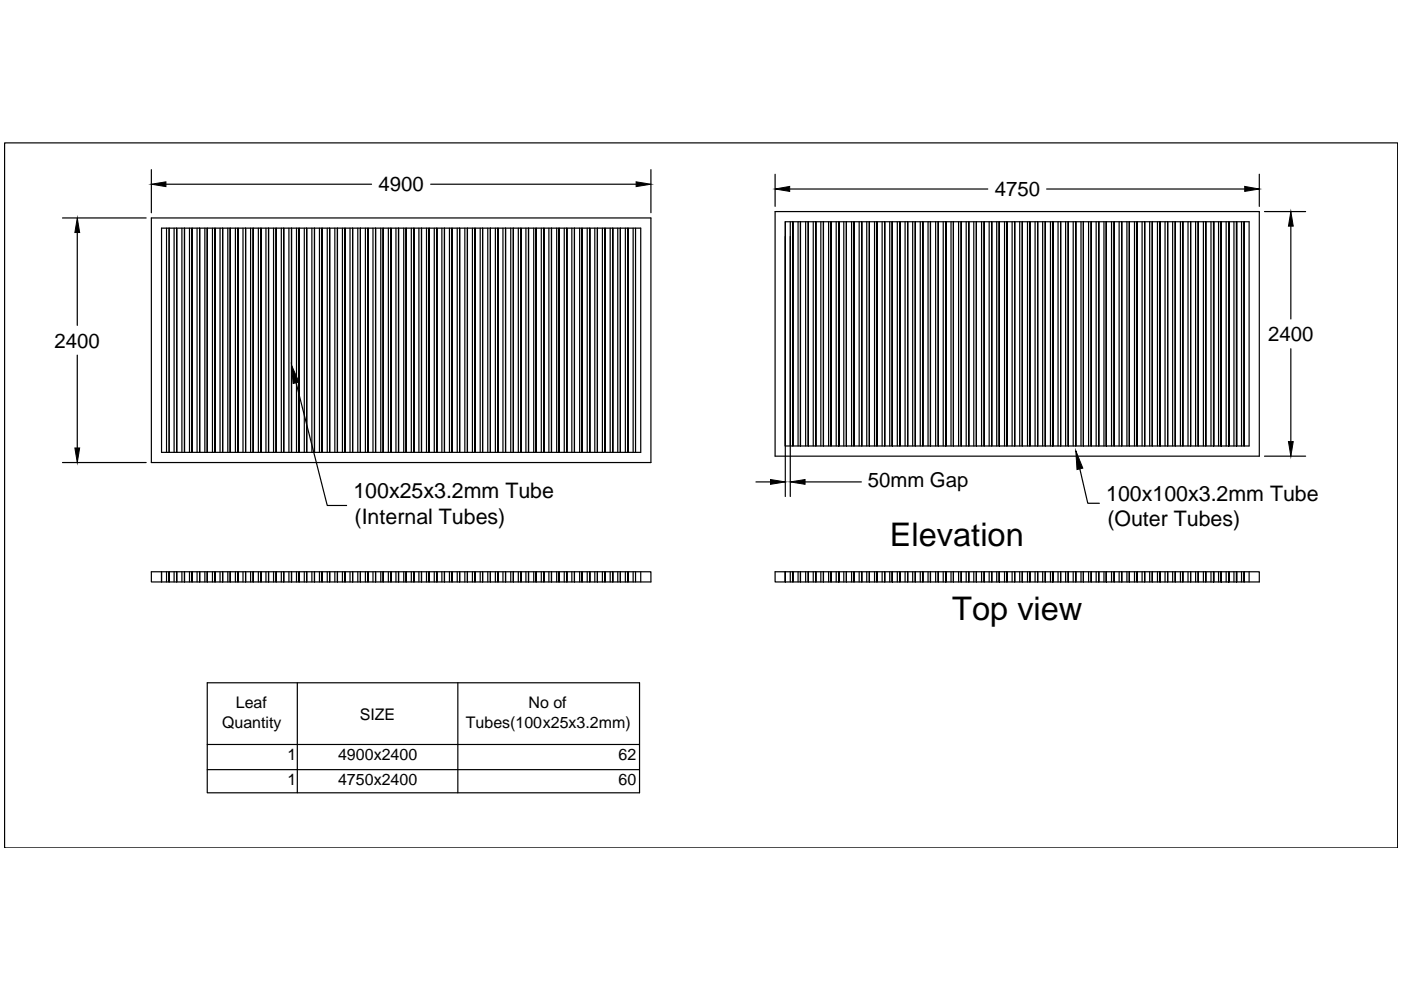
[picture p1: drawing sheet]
<svg xmlns="http://www.w3.org/2000/svg" width="297mm" height="210mm" viewBox="0 0 297 210" stroke-linecap="round" stroke-linejoin="round" font-family="sans-serif">
<!-- layer: 0 -->
<g fill="none" stroke="#000" stroke-width=".25">
<path d="M1 30.3h295.3v149.5h-295.3zM32.1 36v9.1M35.2 39.1h43.6M91.3 39.1h43.6M138 36v9.1M164.3 36.9v6.9M267 36.9v6.9M13.3 46.2h17.7M16.4 49.3v19.7M32.1 46.2h105.9v51.9h-105.9zM34.2 48.4h101.6v47.5h-101.6zM35.3 48.4v47.5"/>
<path d="M35.9 48.4v47.5M36.9 48.4v47.5M37.5 48.4v47.5v-47.5M38.6 48.4v47.5M39.1 48.4v47.5v-47.5M40.2 48.4v47.5M40.7 48.4v47.5v-47.5M41.8 48.4v47.5M42.3 48.4v47.5v-47.5M43.4 48.4v47.5M43.9 48.4v47.5v-47.5M45 48.4v47.5"/>
<path d="M45.6 48.4v47.5v-47.5M46.7 48.4v47.5M47.2 48.4v47.5v-47.5M48.3 48.4v47.5M48.8 48.4v47.5v-47.5M49.9 48.4v47.5M50.5 48.4v47.5v-47.5M51.5 48.4v47.5M52.1 48.4v47.5v-47.5M53.1 48.4v47.5M53.7 48.4v47.5v-47.5M54.8 48.4v47.5"/>
<path d="M55.3 48.4v47.5v-47.5M56.4 48.4v47.5M56.9 48.4v47.5v-47.5M58 48.4v47.5M58.5 48.4v47.5v-47.5M59.6 48.4v47.5M60.2 48.4v47.5v-47.5M61.3 48.4v47.5M61.8 48.4v47.5v-47.5M62.9 48.4v47.5M63.4 48.4v47.5v-47.5M64.5 48.4v47.5"/>
<path d="M65 48.4v47.5v-47.5M66.1 48.4v47.5M66.7 48.4v47.5v-47.5M67.7 48.4v47.5M68.3 48.4v47.5v-47.5M69.4 48.4v47.5M69.9 48.4v47.5v-47.5M71 48.4v47.5M71.5 48.4v47.5v-47.5M72.6 48.4v47.5M73.2 48.4v47.5v-47.5M74.2 48.4v47.5"/>
<path d="M74.8 48.4v47.5v-47.5M75.9 48.4v47.5M76.4 48.4v47.5v-47.5M77.5 48.4v47.5M78 48.4v47.5v-47.5M79.1 48.4v47.5M79.6 48.4v47.5v-47.5M80.7 48.4v47.5M81.2 48.4v47.5v-47.5M82.3 48.4v47.5M82.9 48.4v47.5v-47.5M83.9 48.4v47.5"/>
<path d="M84.5 48.4v47.5v-47.5M85.6 48.4v47.5M86.1 48.4v47.5v-47.5M87.2 48.4v47.5M87.8 48.4v47.5v-47.5M88.8 48.4v47.5M89.4 48.4v47.5v-47.5M90.4 48.4v47.5M91 48.4v47.5v-47.5M92.1 48.4v47.5M92.6 48.4v47.5v-47.5M93.7 48.4v47.5"/>
<path d="M94.2 48.4v47.5v-47.5M95.3 48.4v47.5M95.8 48.4v47.5v-47.5M96.9 48.4v47.5M97.5 48.4v47.5v-47.5M98.6 48.4v47.5M99.1 48.4v47.5v-47.5M100.2 48.4v47.5M100.7 48.4v47.5v-47.5M101.8 48.4v47.5M102.3 48.4v47.5v-47.5M103.4 48.4v47.5"/>
<path d="M104 48.4v47.5v-47.5M105 48.4v47.5M105.6 48.4v47.5v-47.5M106.6 48.4v47.5M107.2 48.4v47.5v-47.5M108.3 48.4v47.5M108.8 48.4v47.5v-47.5M109.9 48.4v47.5M110.4 48.4v47.5v-47.5M111.5 48.4v47.5M112.1 48.4v47.5v-47.5M113.2 48.4v47.5"/>
<path d="M113.7 48.4v47.5v-47.5M114.8 48.4v47.5M115.3 48.4v47.5v-47.5M116.4 48.4v47.5M116.9 48.4v47.5v-47.5M118 48.4v47.5M118.5 48.4v47.5v-47.5M119.6 48.4v47.5M120.2 48.4v47.5v-47.5M121.2 48.4v47.5M121.8 48.4v47.5v-47.5M122.9 48.4v47.5"/>
<path d="M123.4 48.4v47.5v-47.5M124.5 48.4v47.5M125.1 48.4v47.5v-47.5M126.1 48.4v47.5M126.7 48.4v47.5v-47.5M127.7 48.4v47.5M128.3 48.4v47.5v-47.5M129.4 48.4v47.5M129.9 48.4v47.5v-47.5M131 48.4v47.5M131.5 48.4v47.5v-47.5M132.6 48.4v47.5"/>
<path d="M133.1 48.4v47.5v-47.5M134.2 48.4v47.5M134.7 48.4v47.5M164.3 44.9h102.7v51.8h-102.7zM167.4 40.1h42M167.6 47v58.3M168.1 47v47.6v-47.6M169.2 47v47.6M169.7 47v47.6v-47.6M170.8 47v47.6M171.4 47v47.6v-47.6M172.4 47v47.6"/>
<path d="M173 47v47.6v-47.6M174 47v47.6M174.6 47v47.6v-47.6M175.7 47v47.6M176.2 47v47.6v-47.6M177.3 47v47.6M177.8 47v47.6M178.9 47v47.6M179.5 47v47.6v-47.6M180.6 47v47.6M181.1 47v47.6v-47.6M182.2 47v47.6"/>
<path d="M182.7 47v47.6v-47.6M183.8 47v47.6M184.3 47v47.6v-47.6M185.4 47v47.6M185.9 47v47.6v-47.6M187 47v47.6M187.6 47v47.6v-47.6M188.6 47v47.6M189.2 47v47.6M190.2 47v47.6M190.8 47v47.6v-47.6M191.9 47v47.6"/>
<path d="M192.4 47v47.6v-47.6M193.5 47v47.6M194.1 47v47.6v-47.6M195.1 47v47.6M195.7 47v47.6v-47.6M196.8 47v47.6M197.3 47v47.6v-47.6M198.4 47v47.6M198.9 47v47.6v-47.6M200 47v47.6M200.5 47v47.6M201.6 47v47.6"/>
<path d="M202.1 47v47.6v-47.6M203.2 47v47.6M203.8 47v47.6v-47.6M204.9 47v47.6M205.4 47v47.6v-47.6M206.5 47v47.6M207 47v47.6v-47.6M208.1 47v47.6M208.7 47v47.6v-47.6M209.7 47v47.6M210.3 47v47.6v-47.6M211.3 47v47.6"/>
<path d="M211.9 47v47.6M213 47v47.6M213.5 47v47.6v-47.6M214.6 47v47.6M215.1 47v47.6v-47.6M216.2 47v47.6M216.7 47v47.6v-47.6M217.8 47v47.6M218.4 47v47.6v-47.6M219.5 47v47.6M220 47v47.6v-47.6M221.1 47v47.6"/>
<path d="M221.6 47v47.6v-47.6M221.9 40.1h42M222.7 47v47.6M223.2 47v47.6M224.3 47v47.6M224.9 47v47.6v-47.6M225.9 47v47.6M226.5 47v47.6v-47.6M227.5 47v47.6M228.1 47v47.6v-47.6M229.2 47v47.6M229.7 47v47.6v-47.6"/>
<path d="M230.8 47v47.6M231.4 47v47.6v-47.6M232.4 47v47.6M233 47v47.6v-47.6M234.1 47v47.6M234.6 47v47.6M235.7 47v47.6M236.2 47v47.6v-47.6M237.3 47v47.6M237.8 47v47.6v-47.6M238.9 47v47.6M239.4 47v47.6v-47.6"/>
<path d="M240.5 47v47.6M241.1 47v47.6v-47.6M242.1 47v47.6M242.7 47v47.6v-47.6M243.8 47v47.6M244.3 47v47.6v-47.6M245.4 47v47.6M246 47v47.6M247 47v47.6M247.6 47v47.6v-47.6M248.6 47v47.6M249.2 47v47.6v-47.6"/>
<path d="M250.3 47v47.6M250.8 47v47.6v-47.6M251.9 47v47.6M252.4 47v47.6v-47.6M253.5 47v47.6M254 47v47.6v-47.6M255.1 47v47.6M255.7 47v47.6v-47.6M256.8 47v47.6M257.3 47v47.6zM258.4 47v47.6M258.9 47v47.6z"/>
<path d="M260 47v47.6M260.5 47v47.6zM261.6 47v47.6M262.2 47v47.6zM263.2 47v47.6M263.8 47v47.6v-47.6M268.1 44.9h8.7M273.7 47.9v19.7M16.4 75.3v19.7M273.7 73.9v19.7M13.3 98.1h17.7M62.8 81.2l6.6 26h4.1"/>
<path d="M166.5 94.6h98.3v-47.6h-98.3v58.3M228.9 99.4l1.7 7.3h2.5M268.1 96.7h8.7M160.3 102.2h3.1M170.7 102.2h11.9M32.1 121.2h105.9v2.2h-105.9zM34.2 121.2v2.2M35.3 121.2v2.2M35.9 121.2v2.2v-2.2M36.9 121.2v2.2M37.5 121.2v2.2v-2.2M38.6 121.2v2.2"/>
<path d="M39.1 121.2v2.2v-2.2M40.2 121.2v2.2M40.7 121.2v2.2v-2.2M41.8 121.2v2.2M42.3 121.2v2.2v-2.2M43.4 121.2v2.2M43.9 121.2v2.2v-2.2M45 121.2v2.2M45.6 121.2v2.2v-2.2M46.7 121.2v2.2M47.2 121.2v2.2v-2.2M48.3 121.2v2.2"/>
<path d="M48.8 121.2v2.2v-2.2M49.9 121.2v2.2M50.5 121.2v2.2v-2.2M51.5 121.2v2.2M52.1 121.2v2.2v-2.2M53.1 121.2v2.2M53.7 121.2v2.2v-2.2M54.8 121.2v2.2M55.3 121.2v2.2v-2.2M56.4 121.2v2.2M56.9 121.2v2.2v-2.2M58 121.2v2.2"/>
<path d="M58.5 121.2v2.2v-2.2M59.6 121.2v2.2M60.2 121.2v2.2v-2.2M61.3 121.2v2.2M61.8 121.2v2.2v-2.2M62.9 121.2v2.2M63.4 121.2v2.2v-2.2M64.5 121.2v2.2M65 121.2v2.2v-2.2M66.1 121.2v2.2M66.7 121.2v2.2v-2.2M67.7 121.2v2.2"/>
<path d="M68.3 121.2v2.2v-2.2M69.4 121.2v2.2M69.9 121.2v2.2v-2.2M71 121.2v2.2M71.5 121.2v2.2v-2.2M72.6 121.2v2.2M73.2 121.2v2.2v-2.2M74.2 121.2v2.2M74.8 121.2v2.2v-2.2M75.9 121.2v2.2M76.4 121.2v2.2v-2.2M77.5 121.2v2.2"/>
<path d="M78 121.2v2.2v-2.2M79.1 121.2v2.2M79.6 121.2v2.2v-2.2M80.7 121.2v2.2M81.2 121.2v2.2v-2.2M82.3 121.2v2.2M82.9 121.2v2.2v-2.2M83.9 121.2v2.2M84.5 121.2v2.2v-2.2M85.6 121.2v2.2M86.1 121.2v2.2v-2.2M87.2 121.2v2.2"/>
<path d="M87.8 121.2v2.2v-2.2M88.8 121.2v2.2M89.4 121.2v2.2v-2.2M90.4 121.2v2.2M91 121.2v2.2v-2.2M92.1 121.2v2.2M92.6 121.2v2.2v-2.2M93.7 121.2v2.2M94.2 121.2v2.2v-2.2M95.3 121.2v2.2M95.8 121.2v2.2v-2.2M96.9 121.2v2.2"/>
<path d="M97.5 121.2v2.2v-2.2M98.6 121.2v2.2M99.1 121.2v2.2v-2.2M100.2 121.2v2.2M100.7 121.2v2.2v-2.2M101.8 121.2v2.2M102.3 121.2v2.2v-2.2M103.4 121.2v2.2M104 121.2v2.2v-2.2M105 121.2v2.2M105.6 121.2v2.2v-2.2M106.6 121.2v2.2"/>
<path d="M107.2 121.2v2.2v-2.2M108.3 121.2v2.2M108.8 121.2v2.2v-2.2M109.9 121.2v2.2M110.4 121.2v2.2v-2.2M111.5 121.2v2.2M112.1 121.2v2.2v-2.2M113.2 121.2v2.2M113.7 121.2v2.2v-2.2M114.8 121.2v2.2M115.3 121.2v2.2v-2.2M116.4 121.2v2.2"/>
<path d="M116.9 121.2v2.2v-2.2M118 121.2v2.2M118.5 121.2v2.2v-2.2M119.6 121.2v2.2M120.2 121.2v2.2v-2.2M121.2 121.2v2.2M121.8 121.2v2.2v-2.2M122.9 121.2v2.2M123.4 121.2v2.2v-2.2M124.5 121.2v2.2M125.1 121.2v2.2v-2.2M126.1 121.2v2.2"/>
<path d="M126.7 121.2v2.2v-2.2M127.7 121.2v2.2M128.3 121.2v2.2v-2.2M129.4 121.2v2.2M129.9 121.2v2.2v-2.2M131 121.2v2.2M131.5 121.2v2.2v-2.2M132.6 121.2v2.2M133.1 121.2v2.2v-2.2M134.2 121.2v2.2M134.7 121.2v2.2M135.8 121.2v2.2"/>
<path d="M164.3 121.2h102.7v2.2h-102.7zM166.5 121.2v2.2v-2.2M166.5 121.2v2.2M167.6 121.2v2.2M168.1 121.2v2.2v-2.2M169.2 121.2v2.2M169.7 121.2v2.2v-2.2M170.8 121.2v2.2M171.4 121.2v2.2v-2.2M172.4 121.2v2.2M173 121.2v2.2v-2.2M174 121.2v2.2"/>
<path d="M174.6 121.2v2.2v-2.2M175.7 121.2v2.2M176.2 121.2v2.2v-2.2M177.3 121.2v2.2M177.8 121.2v2.2M178.9 121.2v2.2M179.5 121.2v2.2v-2.2M180.6 121.2v2.2M181.1 121.2v2.2v-2.2M182.2 121.2v2.2M182.7 121.2v2.2v-2.2M183.8 121.2v2.2"/>
<path d="M184.3 121.2v2.2v-2.2M185.4 121.2v2.2M185.9 121.2v2.2v-2.2M187 121.2v2.2M187.6 121.2v2.2v-2.2M188.6 121.2v2.2M189.2 121.2v2.2M190.2 121.2v2.2M190.8 121.2v2.2v-2.2M191.9 121.2v2.2M192.4 121.2v2.2v-2.2M193.5 121.2v2.2"/>
<path d="M194.1 121.2v2.2v-2.2M195.1 121.2v2.2M195.7 121.2v2.2v-2.2M196.8 121.2v2.2M197.3 121.2v2.2v-2.2M198.4 121.2v2.2M198.9 121.2v2.2v-2.2M200 121.2v2.2M200.5 121.2v2.2M201.6 121.2v2.2M202.1 121.2v2.2v-2.2M203.2 121.2v2.2"/>
<path d="M203.8 121.2v2.2v-2.2M204.9 121.2v2.2M205.4 121.2v2.2v-2.2M206.5 121.2v2.2M207 121.2v2.2v-2.2M208.1 121.2v2.2M208.7 121.2v2.2v-2.2M209.7 121.2v2.2M210.3 121.2v2.2v-2.2M211.3 121.2v2.2M211.9 121.2v2.2M213 121.2v2.2"/>
<path d="M213.5 121.2v2.2v-2.2M214.6 121.2v2.2M215.1 121.2v2.2v-2.2M216.2 121.2v2.2M216.7 121.2v2.2v-2.2M217.8 121.2v2.2M218.4 121.2v2.2v-2.2M219.5 121.2v2.2M220 121.2v2.2v-2.2M221.1 121.2v2.2M221.6 121.2v2.2v-2.2M222.7 121.2v2.2"/>
<path d="M223.2 121.2v2.2M224.3 121.2v2.2M224.9 121.2v2.2v-2.2M225.9 121.2v2.2M226.5 121.2v2.2v-2.2M227.5 121.2v2.2M228.1 121.2v2.2v-2.2M229.2 121.2v2.2M229.7 121.2v2.2v-2.2M230.8 121.2v2.2M231.4 121.2v2.2v-2.2M232.4 121.2v2.2"/>
<path d="M233 121.2v2.2v-2.2M234.1 121.2v2.2M234.6 121.2v2.2M235.7 121.2v2.2M236.2 121.2v2.2v-2.2M237.3 121.2v2.2M237.8 121.2v2.2v-2.2M238.9 121.2v2.2M239.4 121.2v2.2v-2.2M240.5 121.2v2.2M241.1 121.2v2.2v-2.2M242.1 121.2v2.2"/>
<path d="M242.7 121.2v2.2v-2.2M243.8 121.2v2.2M244.3 121.2v2.2v-2.2M245.4 121.2v2.2M246 121.2v2.2M247 121.2v2.2M247.6 121.2v2.2v-2.2M248.6 121.2v2.2M249.2 121.2v2.2v-2.2M250.3 121.2v2.2M250.8 121.2v2.2v-2.2M251.9 121.2v2.2"/>
<path d="M252.4 121.2v2.2v-2.2M253.5 121.2v2.2M254 121.2v2.2v-2.2M255.1 121.2v2.2M255.7 121.2v2.2v-2.2M256.8 121.2v2.2M257.3 121.2v2.2zM258.4 121.2v2.2M258.9 121.2v2.2zM260 121.2v2.2M260.5 121.2v2.2zM261.6 121.2v2.2"/>
<path d="M262.2 121.2v2.2zM263.2 121.2v2.2M263.8 121.2v2.2v-2.2M264.8 121.2v2.2M43.9 144.8h91.7v23.3h-91.7zM43.9 157.8h91.7M63 144.8v23.3M97.1 144.8v23.3M43.9 163.2h91.7"/>
</g>
<path d="M32.1 39.1l3.1-.5v1zM134.9 38.6l3.1 .5-3.1 .5zM164.3 40.1l3.1-.6v1.1zM263.9 39.5l3.1 .6-3.1 .5zM16.4 46.2l.5 3.1h-1zM273.7 44.9l.5 3h-1zM15.9 95h1l-.5 3.1zM61.8 77.4l1.6 3.6-1.3 .3zM228.1 95.6l1.5 3.7-1.3 .3zM273.2 93.6h1l-.5 3.1zM163.4 101.7l3.1 .5-3.1 .5zM167.6 102.2l3.1-.5v1z" fill="#000" stroke="#000" stroke-width=".21"/>
<g font-size="6.9">
<text x="188.7" y="115.9">Elevation</text>
<text x="201.9" y="131.5">Top view</text>
</g>
<g font-size="4.5">
<text x="74.9" y="105.6">100x25x3.2mm Tube</text>
<text x="234.5" y="106.2">100x100x3.2mm Tube</text>
<text x="75.2" y="111">(Internal Tubes)</text>
<text x="234.8" y="111.6">(Outer Tubes)</text>
</g>
<g font-size="4.3">
<text x="80.3" y="40.6">4900</text>
<text x="210.9" y="41.6">4750</text>
<text x="11.6" y="73.7">2400</text>
<text x="268.9" y="72.3">2400</text>
<text x="184" y="103.3">50mm Gap</text>
</g>
<g font-size="3.4">
<text x="47.1" y="154.2">Quantity</text>
<text x="50" y="150.1">Leaf</text>
<text x="76.3" y="152.6">SIZE</text>
<text x="98.8" y="154.2">Tubes(100x25x3.2mm)</text>
<text x="112.1" y="150.1">No of</text>
<text x="61" y="161.1">1</text>
<text x="71.7" y="161.1">4900x2400</text>
<text x="131.1" y="161.1">62</text>
<text x="61" y="166.5">1</text>
<text x="71.7" y="166.5">4750x2400</text>
<text x="131.1" y="166.5">60</text>
</g>
</svg>
